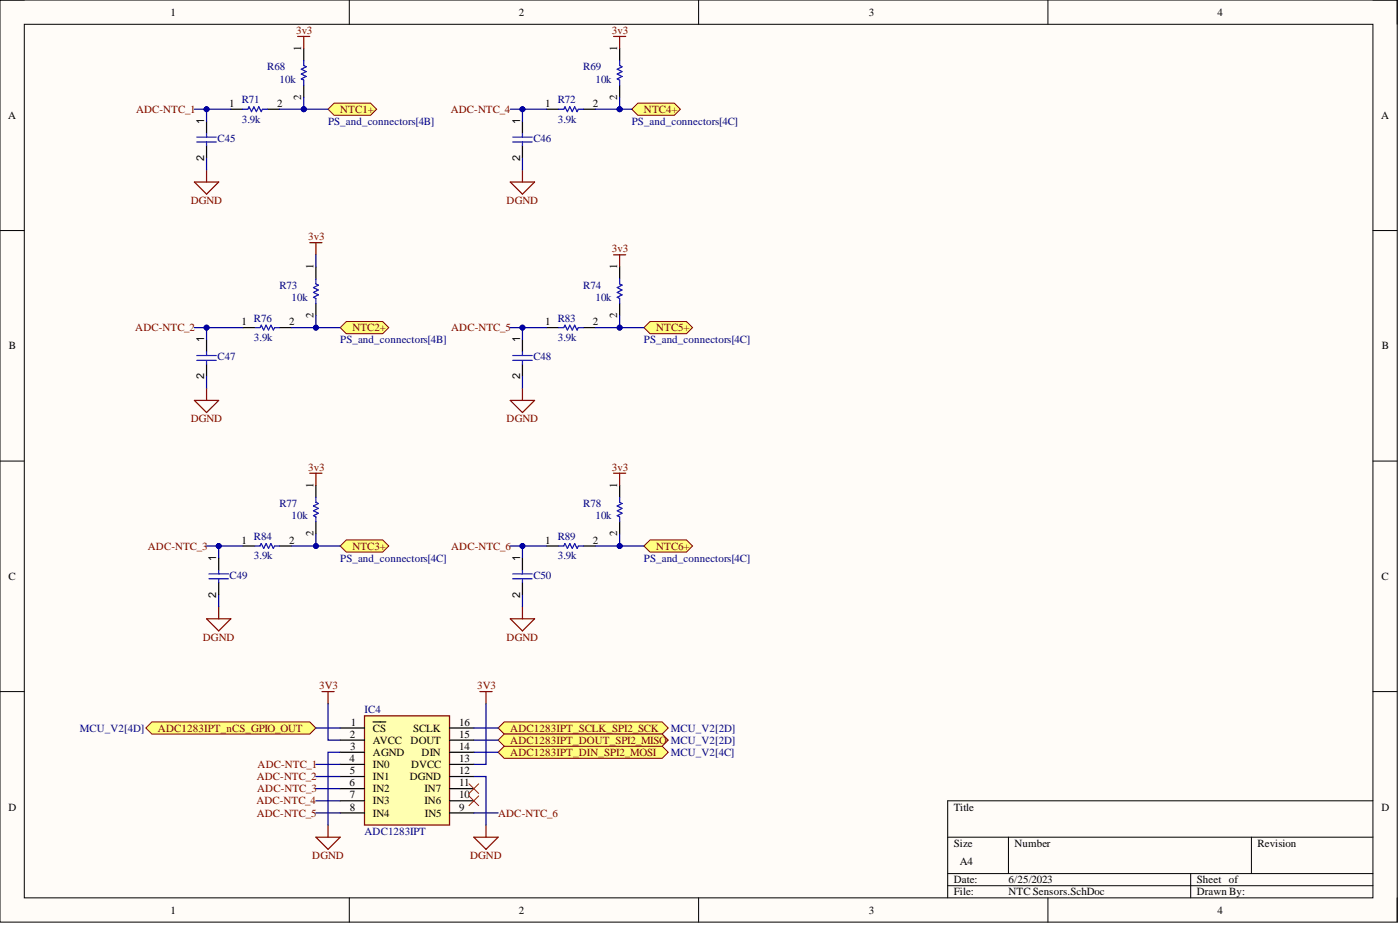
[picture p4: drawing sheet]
<svg xmlns="http://www.w3.org/2000/svg" width="292mm" height="193mm" viewBox="0 0 292 193" stroke-linecap="round" stroke-linejoin="round" font-family="sans-serif">
<path d="M0 0h291.5v192.4h-291.5z" fill-rule="evenodd" fill="#fffcf8"/>
<path d="M0 0h291.5v192.4h-291.5z" fill="none" stroke="#000" stroke-width=".21"/>
<path d="M5.1 5.1h281.4v182.2h-281.4z" fill-rule="evenodd" fill="#fffcf8"/>
<g fill="none" stroke="#000" stroke-width=".21">
<path d="M0 0h5.1M5.1 5.1h281.4v182.2h-281.4zM72.9 0v5.1M145.8 0v5.1M218.6 0v5.1M286.5 0h5v5.1M0 48.1h5.1M286.5 48.1h5M0 96.2h5.1M286.5 96.2h5M0 144.3h5.1M286.5 144.3h5"/>
<path d="M197.7 174.7h88.8M210.4 174.7v7.5M261.1 174.7v7.5M286.5 167.1h-88.8v20.2M72.9 187.3v5.1M145.8 187.3v5.1M197.7 182.2h88.8M197.7 184.8h88.8M218.6 187.3v5.1M248.4 182.2v5.1M291.5 187.3v5.1"/>
</g>
<path d="M62.1 7.6h2.5M63.4 7.6v2.5M40.6 38h5l-2.5 2.5zM43.1 35.4v2.6" fill="none" stroke="#800000" stroke-width=".25"/>
<path d="M63.4 10.1v2.6M63.4 17.7v2.6" fill="none" stroke="#000" stroke-width=".25"/>
<path d="M63.4 12.7v1l.5 .2-1 .5 1 .5-1 .5 1 .6-1 .5 .5 .2v1" fill="none" stroke="#00f" stroke-width=".25"/>
<path d="M68.4 22.8l1.3-1.3h7.6l1.3 1.3-1.3 1.3h-7.6z" fill-rule="evenodd" fill="#ffff80"/>
<path d="M68.4 22.8l1.3-1.3h7.6l1.3 1.3-1.3 1.3h-7.6z" fill="none" stroke="#800000" stroke-width=".21"/>
<path d="M64.6 50.6h2.6M65.9 50.6v2.6M40.6 83.5h5l-2.5 2.6zM43.1 81v2.5" fill="none" stroke="#800000" stroke-width=".25"/>
<path d="M65.9 55.7v2.5M65.9 63.3v2.5" fill="none" stroke="#000" stroke-width=".25"/>
<path d="M65.9 58.2v1l.5 .3-1 .5 1 .5-1 .5 1 .5-1 .5 .5 .3v1" fill="none" stroke="#00f" stroke-width=".25"/>
<path d="M71 68.3l1.2-1.2h7.7l1.2 1.2-1.2 1.3h-7.7z" fill-rule="evenodd" fill="#ffff80"/>
<path d="M71 68.3l1.2-1.2h7.7l1.2 1.2-1.2 1.3h-7.7z" fill="none" stroke="#800000" stroke-width=".21"/>
<path d="M128 7.6h2.6M129.3 7.6v2.5M106.5 38h5l-2.5 2.5zM109 35.4v2.6" fill="none" stroke="#800000" stroke-width=".25"/>
<path d="M129.3 10.1v2.6M129.3 17.7v2.6" fill="none" stroke="#000" stroke-width=".25"/>
<path d="M129.3 12.7v1l.5 .2-1 .5 1 .5-1 .5 1 .6-1 .5 .5 .2v1" fill="none" stroke="#00f" stroke-width=".25"/>
<path d="M131.8 22.8l1.3-1.3h7.6l1.3 1.3-1.3 1.3h-7.6z" fill-rule="evenodd" fill="#ffff80"/>
<path d="M131.8 22.8l1.3-1.3h7.6l1.3 1.3-1.3 1.3h-7.6z" fill="none" stroke="#800000" stroke-width=".21"/>
<path d="M128 53.2h2.6M129.3 53.2v2.5M106.5 83.5h5l-2.5 2.6zM109 81v2.5" fill="none" stroke="#800000" stroke-width=".25"/>
<path d="M129.3 55.7v2.5M129.3 63.3v2.5" fill="none" stroke="#000" stroke-width=".25"/>
<path d="M129.3 58.2v1l.5 .3-1 .5 1 .5-1 .5 1 .5-1 .5 .5 .3v1" fill="none" stroke="#00f" stroke-width=".25"/>
<path d="M134.4 68.3l1.2-1.2h7.6l1.3 1.2-1.3 1.3h-7.6z" fill-rule="evenodd" fill="#ffff80"/>
<path d="M134.4 68.3l1.2-1.2h7.6l1.3 1.2-1.3 1.3h-7.6z" fill="none" stroke="#800000" stroke-width=".21"/>
<path d="M64.6 98.7h2.6M65.9 98.7v2.6M43.1 129.1h5.1l-2.6 2.5zM45.6 126.6v2.5" fill="none" stroke="#800000" stroke-width=".25"/>
<path d="M65.9 101.3v2.5M65.9 108.8v2.6" fill="none" stroke="#000" stroke-width=".25"/>
<path d="M65.9 103.8v1l.5 .2-1 .6 1 .5-1 .5 1 .5-1 .5 .5 .2v1" fill="none" stroke="#00f" stroke-width=".25"/>
<path d="M71 113.9l1.2-1.3h7.7l1.2 1.3-1.2 1.3h-7.7z" fill-rule="evenodd" fill="#ffff80"/>
<path d="M71 113.9l1.2-1.3h7.7l1.2 1.3-1.2 1.3h-7.7z" fill="none" stroke="#800000" stroke-width=".21"/>
<path d="M128 98.7h2.6M129.3 98.7v2.6M106.5 129.1h5l-2.5 2.5zM109 126.6v2.5" fill="none" stroke="#800000" stroke-width=".25"/>
<path d="M129.3 101.3v2.5M129.3 108.8v2.6" fill="none" stroke="#000" stroke-width=".25"/>
<path d="M129.3 103.8v1l.5 .2-1 .6 1 .5-1 .5 1 .5-1 .5 .5 .2v1" fill="none" stroke="#00f" stroke-width=".25"/>
<path d="M134.4 113.9l1.2-1.3h7.6l1.3 1.3-1.3 1.3h-7.6z" fill-rule="evenodd" fill="#ffff80"/>
<path d="M134.4 113.9l1.2-1.3h7.6l1.3 1.3-1.3 1.3h-7.6z" fill="none" stroke="#800000" stroke-width=".21"/>
<path d="M76 149.3h17.8v22.8h-17.8z" fill-rule="evenodd" fill="#ffffb0"/>
<path d="M67.2 144.3h2.5M68.4 144.3v2.5M76 149.3h17.8v22.8h-17.8zM100.1 144.3h2.6M101.4 144.3v2.5M65.9 174.7h5.1l-2.6 2.5zM68.4 172.1v2.6M98.9 174.7h5l-2.5 2.5zM101.4 172.1v2.6" fill="none" stroke="#800000" stroke-width=".25"/>
<g fill="none" stroke="#000" stroke-width=".25">
<path d="M71 151.9h5M71 154.4h5M71 156.9h5M71 159.5h5M77.8 150.6h2.7M93.8 151.9h5.1M93.8 154.4h5.1M93.8 156.9h5.1M93.8 159.5h5.1M71 162h5M71 164.5h5M71 167.1h5"/>
<path d="M71 169.6h5M93.8 162h5.1M93.8 164.5h5.1M93.8 167.1h5.1M93.8 169.6h5.1"/>
</g>
<path d="M97.8 163.5l2.1 2M97.8 166l2.1 2.1M99.9 163.5l-2.1 2M99.9 166l-2.1 2.1" fill="none" stroke="#f00" stroke-width=".21"/>
<path d="M103.9 156.9l1.3-1.2h33l1.2 1.2-1.2 1.3h-33z" fill-rule="evenodd" fill="#ffff80"/>
<path d="M103.9 156.9l1.3-1.2h33l1.2 1.2-1.2 1.3h-33z" fill="none" stroke="#800000" stroke-width=".21"/>
<path d="M30.4 151.9l1.3-1.3h32.9l1.3 1.3-1.3 1.2h-32.9z" fill-rule="evenodd" fill="#ffff80"/>
<path d="M30.4 151.9l1.3-1.3h32.9l1.3 1.3-1.3 1.2h-32.9z" fill="none" stroke="#800000" stroke-width=".21"/>
<path d="M103.9 151.9l1.3-1.3h33l1.2 1.3-1.2 1.2h-33z" fill-rule="evenodd" fill="#ffff80"/>
<path d="M103.9 151.9l1.3-1.3h33l1.2 1.3-1.2 1.2h-33z" fill="none" stroke="#800000" stroke-width=".21"/>
<path d="M103.9 154.4l1.3-1.3h33l1.2 1.3-1.2 1.3h-33z" fill-rule="evenodd" fill="#ffff80"/>
<path d="M103.9 154.4l1.3-1.3h33l1.2 1.3-1.2 1.3h-33z" fill="none" stroke="#800000" stroke-width=".21"/>
<g fill="none" stroke="#000" stroke-width=".25">
<path d="M43.1 25.3v2.5M43.1 30.4v2.5M48.2 22.8h2.5M55.8 22.8h2.5M109 25.3v2.5M109 30.4v2.5M114.1 22.8h2.5M121.7 22.8h2.5M43.1 70.9v2.5M43.1 75.9v2.6M50.7 68.3h2.5M58.3 68.3h2.5"/>
<path d="M109 70.9v2.5M109 75.9v2.6M114.1 68.3h2.5M121.7 68.3h2.5M50.7 113.9h2.5M58.3 113.9h2.5M114.1 113.9h2.5M121.7 113.9h2.5"/>
</g>
<g fill="none" stroke="#00f" stroke-width=".25">
<path d="M41.1 29.6h4M41.1 28.6h4M43.1 27.8v.8M43.1 29.6v.8M50.7 22.8h1l.3-.5 .5 1 .5-1 .5 1 .5-1 .5 1 .3-.5h1M107 29.6h4M107 28.6h4M109 27.8v.8M109 29.6v.8M116.6 22.8h1l.3-.5 .5 1 .5-1 .5 1 .5-1 .5 1 .3-.5h1M41.1 75.2h4M41.1 74.2h4"/>
<path d="M43.1 73.4v.8M43.1 75.2v.7M53.2 68.3h1l.3-.5 .5 1.1 .5-1.1 .5 1.1 .5-1.1 .5 1.1 .3-.6h1M107 75.2h4M107 74.2h4M109 73.4v.8M109 75.2v.7M116.6 68.3h1l.3-.5 .5 1.1 .5-1.1 .5 1.1 .5-1.1 .5 1.1 .3-.6h1M53.2 113.9h1l.3-.5 .5 1 .5-1 .5 1 .5-1 .5 1 .3-.5h1M116.6 113.9h1l.3-.5 .5 1 .5-1 .5 1 .5-1 .5 1 .3-.5h1"/>
</g>
<path d="M43.1 22.8v2.5M43.1 32.9v2.5" fill="none" stroke="#000080" stroke-width=".25"/>
<circle cx="43.1" cy="22.8" r=".51" fill="#000080"/>
<circle cx="43.1" cy="22.8" r=".51" fill="none" stroke="#000080" stroke-width=".21"/>
<path d="M65.9 53.2v2.5M43.1 78.5v2.5M109 68.3v2.6M109 78.5v2.5" fill="none" stroke="#000080" stroke-width=".25"/>
<circle cx="109" cy="68.3" r=".51" fill="#000080"/>
<circle cx="109" cy="68.3" r=".51" fill="none" stroke="#000080" stroke-width=".21"/>
<path d="M45.6 113.9v2.5M45.6 124v2.6" fill="none" stroke="#000080" stroke-width=".25"/>
<circle cx="45.6" cy="113.9" r=".51" fill="#000080"/>
<circle cx="45.6" cy="113.9" r=".51" fill="none" stroke="#000080" stroke-width=".21"/>
<path d="M109 113.9v2.5M109 124v2.6" fill="none" stroke="#000080" stroke-width=".25"/>
<circle cx="109" cy="113.9" r=".51" fill="#000080"/>
<circle cx="109" cy="113.9" r=".51" fill="none" stroke="#000080" stroke-width=".21"/>
<path d="M106.5 68.3h7.6" fill="none" stroke="#000080" stroke-width=".25"/>
<circle cx="109" cy="68.3" r=".51" fill="#000080"/>
<circle cx="109" cy="68.3" r=".51" fill="none" stroke="#000080" stroke-width=".21"/>
<path d="M106.5 22.8h7.6" fill="none" stroke="#000080" stroke-width=".25"/>
<circle cx="109" cy="22.8" r=".51" fill="#000080"/>
<circle cx="109" cy="22.8" r=".51" fill="none" stroke="#000080" stroke-width=".21"/>
<path d="M63.4 22.8h5" fill="none" stroke="#000080" stroke-width=".25"/>
<circle cx="63.4" cy="22.8" r=".51" fill="#000080"/>
<circle cx="63.4" cy="22.8" r=".51" fill="none" stroke="#000080" stroke-width=".21"/>
<path d="M43.1 113.9h7.6" fill="none" stroke="#000080" stroke-width=".25"/>
<circle cx="45.6" cy="113.9" r=".51" fill="#000080"/>
<circle cx="45.6" cy="113.9" r=".51" fill="none" stroke="#000080" stroke-width=".21"/>
<path d="M50.7 68.3h-7.6v2.6" fill="none" stroke="#000080" stroke-width=".25"/>
<circle cx="43.1" cy="68.3" r=".51" fill="#000080"/>
<circle cx="43.1" cy="68.3" r=".51" fill="none" stroke="#000080" stroke-width=".21"/>
<path d="M40.6 68.3h2.5" fill="none" stroke="#000080" stroke-width=".25"/>
<circle cx="43.1" cy="68.3" r=".51" fill="#000080"/>
<circle cx="43.1" cy="68.3" r=".51" fill="none" stroke="#000080" stroke-width=".21"/>
<path d="M129.3 20.3v2.5" fill="none" stroke="#000080" stroke-width=".25"/>
<circle cx="129.3" cy="22.8" r=".51" fill="#000080"/>
<circle cx="129.3" cy="22.8" r=".51" fill="none" stroke="#000080" stroke-width=".21"/>
<path d="M129.3 65.8v2.5" fill="none" stroke="#000080" stroke-width=".25"/>
<circle cx="129.3" cy="68.3" r=".51" fill="#000080"/>
<circle cx="129.3" cy="68.3" r=".51" fill="none" stroke="#000080" stroke-width=".21"/>
<path d="M124.2 68.3h10.2" fill="none" stroke="#000080" stroke-width=".25"/>
<circle cx="129.3" cy="68.3" r=".51" fill="#000080"/>
<circle cx="129.3" cy="68.3" r=".51" fill="none" stroke="#000080" stroke-width=".21"/>
<path d="M129.3 111.4v2.5" fill="none" stroke="#000080" stroke-width=".25"/>
<circle cx="129.3" cy="113.9" r=".51" fill="#000080"/>
<circle cx="129.3" cy="113.9" r=".51" fill="none" stroke="#000080" stroke-width=".21"/>
<path d="M65.9 65.8v2.5" fill="none" stroke="#000080" stroke-width=".25"/>
<circle cx="65.9" cy="68.3" r=".51" fill="#000080"/>
<circle cx="65.9" cy="68.3" r=".51" fill="none" stroke="#000080" stroke-width=".21"/>
<path d="M60.8 68.3h10.2" fill="none" stroke="#000080" stroke-width=".25"/>
<circle cx="65.9" cy="68.3" r=".51" fill="#000080"/>
<circle cx="65.9" cy="68.3" r=".51" fill="none" stroke="#000080" stroke-width=".21"/>
<path d="M106.5 113.9h7.6" fill="none" stroke="#000080" stroke-width=".25"/>
<circle cx="109" cy="113.9" r=".51" fill="#000080"/>
<circle cx="109" cy="113.9" r=".51" fill="none" stroke="#000080" stroke-width=".21"/>
<path d="M124.2 113.9h10.2" fill="none" stroke="#000080" stroke-width=".25"/>
<circle cx="129.3" cy="113.9" r=".51" fill="#000080"/>
<circle cx="129.3" cy="113.9" r=".51" fill="none" stroke="#000080" stroke-width=".21"/>
<path d="M63.4 20.3v2.5" fill="none" stroke="#000080" stroke-width=".25"/>
<circle cx="63.4" cy="22.8" r=".51" fill="#000080"/>
<circle cx="63.4" cy="22.8" r=".51" fill="none" stroke="#000080" stroke-width=".21"/>
<path d="M129.3 22.8h2.5" fill="none" stroke="#000080" stroke-width=".25"/>
<circle cx="129.3" cy="22.8" r=".51" fill="#000080"/>
<circle cx="129.3" cy="22.8" r=".51" fill="none" stroke="#000080" stroke-width=".21"/>
<g fill="none" stroke="#000080" stroke-width=".25">
<path d="M58.3 22.8h5.1M65.9 159.5h5.1M65.9 151.9h5.1M68.4 146.8v7.6h2.6M71 156.9h-2.6v15.2M98.9 156.9h5M98.9 151.9h5M98.9 154.4h5M101.4 146.8v12.7h-2.5M65.9 162h5.1M65.9 164.5h5.1M65.9 167.1h5.1"/>
<path d="M65.9 169.6h5.1M98.9 162h2.5v10.1M98.9 169.6h5"/>
</g>
<circle cx="63.4" cy="22.8" r=".51" fill="#000080"/>
<circle cx="63.4" cy="22.8" r=".51" fill="none" stroke="#000080" stroke-width=".21"/>
<path d="M40.6 22.8h7.6" fill="none" stroke="#000080" stroke-width=".25"/>
<circle cx="43.1" cy="22.8" r=".51" fill="#000080"/>
<circle cx="43.1" cy="22.8" r=".51" fill="none" stroke="#000080" stroke-width=".21"/>
<path d="M65.9 111.4v2.5h5.1" fill="none" stroke="#000080" stroke-width=".25"/>
<circle cx="65.9" cy="113.9" r=".51" fill="#000080"/>
<circle cx="65.9" cy="113.9" r=".51" fill="none" stroke="#000080" stroke-width=".21"/>
<path d="M60.8 113.9h5.1" fill="none" stroke="#000080" stroke-width=".25"/>
<circle cx="65.9" cy="113.9" r=".51" fill="#000080"/>
<circle cx="65.9" cy="113.9" r=".51" fill="none" stroke="#000080" stroke-width=".21"/>
<path d="M124.2 22.8h5.1" fill="none" stroke="#000080" stroke-width=".25"/>
<circle cx="129.3" cy="22.8" r=".51" fill="#000080"/>
<circle cx="129.3" cy="22.8" r=".51" fill="none" stroke="#000080" stroke-width=".21"/>
<path d="M109 22.8v2.5M109 32.9v2.5" fill="none" stroke="#000080" stroke-width=".25"/>
<circle cx="109" cy="22.8" r=".51" fill="#000080"/>
<circle cx="109" cy="22.8" r=".51" fill="none" stroke="#000080" stroke-width=".21"/>
<path d="M45.6 116.4v2.6M109 116.4v2.6M45.6 121.5v2.5M109 121.5v2.5" fill="none" stroke="#000" stroke-width=".25"/>
<path d="M43.6 119.7h4.1M45.6 119v.7M107 119.7h4M109 119v.7M43.6 120.7h4.1M45.6 120.7v.8M107 120.7h4M109 120.7v.8" fill="none" stroke="#00f" stroke-width=".25"/>
<g font-size="2.3">
<text x="35.6" y="3.3">1</text>
<text x="108.2" y="3.3">2</text>
<text x="181.3" y="3.3">3</text>
<text x="254" y="3.3">4</text>
<text x="62.9" y="10.6" transform="rotate(-90 62.9 10.6)">1</text>
<text x="128.8" y="10.6" transform="rotate(-90 128.8 10.6)">1</text>
<text x="47.8" y="22.3">1</text>
<text x="57.8" y="22.3">2</text>
<text x="62.9" y="20.8" transform="rotate(-90 62.9 20.8)">2</text>
<text x="113.7" y="22.3">1</text>
<text x="123.7" y="22.3">2</text>
<text x="128.8" y="20.8" transform="rotate(-90 128.8 20.8)">2</text>
<text x="1.7" y="24.8">A</text>
<text x="42.6" y="25.8" transform="rotate(-90 42.6 25.8)">1</text>
<text x="108.5" y="25.8" transform="rotate(-90 108.5 25.8)">1</text>
<text x="288.1" y="24.8">A</text>
<text x="42.6" y="33.6" transform="rotate(-90 42.6 33.6)">2</text>
<text x="108.5" y="33.6" transform="rotate(-90 108.5 33.6)">2</text>
<text x="65.4" y="56.2" transform="rotate(-90 65.4 56.2)">1</text>
<text x="128.8" y="56.2" transform="rotate(-90 128.8 56.2)">1</text>
<text x="42.6" y="71.4" transform="rotate(-90 42.6 71.4)">1</text>
<text x="50.4" y="67.8">1</text>
<text x="60.3" y="67.8">2</text>
<text x="65.4" y="66.3" transform="rotate(-90 65.4 66.3)">2</text>
<text x="108.5" y="71.4" transform="rotate(-90 108.5 71.4)">1</text>
<text x="113.7" y="67.8">1</text>
<text x="123.7" y="67.8">2</text>
<text x="128.8" y="66.3" transform="rotate(-90 128.8 66.3)">2</text>
<text x="1.9" y="72.9">B</text>
<text x="288.3" y="72.9">B</text>
<text x="42.6" y="79.1" transform="rotate(-90 42.6 79.1)">2</text>
<text x="108.5" y="79.1" transform="rotate(-90 108.5 79.1)">2</text>
<text x="65.4" y="101.8" transform="rotate(-90 65.4 101.8)">1</text>
<text x="128.8" y="101.8" transform="rotate(-90 128.8 101.8)">1</text>
<text x="50.4" y="113.4">1</text>
<text x="60.3" y="113.4">2</text>
<text x="65.4" y="111.9" transform="rotate(-90 65.4 111.9)">2</text>
<text x="113.7" y="113.4">1</text>
<text x="123.7" y="113.4">2</text>
<text x="128.8" y="111.9" transform="rotate(-90 128.8 111.9)">2</text>
<text x="45.1" y="116.9" transform="rotate(-90 45.1 116.9)">1</text>
<text x="108.5" y="116.9" transform="rotate(-90 108.5 116.9)">1</text>
<text x="1.8" y="121">C</text>
<text x="45.1" y="124.7" transform="rotate(-90 45.1 124.7)">2</text>
<text x="108.5" y="124.7" transform="rotate(-90 108.5 124.7)">2</text>
<text x="288.2" y="121">C</text>
<text x="73" y="153.9">2</text>
<text x="73.2" y="151.4">1</text>
<text x="77.8" y="152.6">CS</text>
<text x="77.8" y="155.2">AVCC</text>
<text x="85.7" y="155.2">DOUT</text>
<text x="86.2" y="152.6">SCLK</text>
<text x="95.8" y="151.4">16</text>
<text x="95.8" y="153.9">15</text>
<text x="72.9" y="159">4</text>
<text x="73" y="161.5">5</text>
<text x="73.1" y="156.4">3</text>
<text x="77.8" y="157.7">AGND</text>
<text x="77.8" y="160.2">IN0</text>
<text x="85.8" y="160.2">DVCC</text>
<text x="88" y="157.7">DIN</text>
<text x="95.8" y="156.4">14</text>
<text x="95.8" y="159">13</text>
<text x="95.8" y="161.5">12</text>
<text x="72.9" y="164">6</text>
<text x="73" y="166.6">7</text>
<text x="77.8" y="162.8">IN1</text>
<text x="77.8" y="165.3">IN2</text>
<text x="77.8" y="167.8">IN3</text>
<text x="85.5" y="162.8">DGND</text>
<text x="88.6" y="165.3">IN7</text>
<text x="88.6" y="167.8">IN6</text>
<text x="95.8" y="164">11</text>
<text x="95.8" y="166.6">10</text>
<text x="1.8" y="169.1">D</text>
<text x="73" y="169.1">8</text>
<text x="77.8" y="170.3">IN4</text>
<text x="88.6" y="170.3">IN5</text>
<text x="95.8" y="169.1">9</text>
<text x="199" y="169.1">Title</text>
<text x="288.2" y="169.1">D</text>
<text x="199" y="176.7">Size</text>
<text x="211.7" y="176.7">Number</text>
<text x="262.4" y="176.7">Revision</text>
<text x="199" y="184.3">Date:</text>
<text x="200.3" y="180.5">A4</text>
<text x="210.4" y="184.3">6/25/2023</text>
<text x="249.7" y="184.3">Sheet of</text>
<text x="35.6" y="190.6">1</text>
<text x="108.2" y="190.6">2</text>
<text x="181.3" y="190.6">3</text>
<text x="199" y="186.8">File:</text>
<text x="210.4" y="186.8">NTC Sensors.SchDoc</text>
<text x="249.7" y="186.8">Drawn By:</text>
<text x="254" y="190.6">4</text>
</g>
<g font-size="2.3" fill="#800000">
<text x="61.8" y="7.1">3v3</text>
<text x="127.7" y="7.1">3v3</text>
<text x="28.4" y="23.5">ADC-NTC_1</text>
<text x="71" y="23.5">NTC1+</text>
<text x="94" y="23.5">ADC-NTC_4</text>
<text x="134.4" y="23.5">NTC4+</text>
<text x="39.8" y="42.5">DGND</text>
<text x="105.7" y="42.5">DGND</text>
<text x="64.3" y="50.1">3v3</text>
<text x="127.7" y="52.7">3v3</text>
<text x="28.2" y="69.1">ADC-NTC_2</text>
<text x="73.5" y="69.1">NTC2+</text>
<text x="94.1" y="69.1">ADC-NTC_5</text>
<text x="136.9" y="69.1">NTC5+</text>
<text x="39.8" y="88.1">DGND</text>
<text x="105.7" y="88.1">DGND</text>
<text x="64.3" y="98.2">3v3</text>
<text x="127.7" y="98.2">3v3</text>
<text x="30.8" y="114.7">ADC-NTC_3</text>
<text x="73.5" y="114.7">NTC3+</text>
<text x="94.1" y="114.7">ADC-NTC_6</text>
<text x="136.9" y="114.7">NTC6+</text>
<text x="42.3" y="133.6">DGND</text>
<text x="105.7" y="133.6">DGND</text>
<text x="66.6" y="143.8">3V3</text>
<text x="99.5" y="143.8">3V3</text>
<text x="33" y="152.6">ADC1283IPT_nCS_GPIO_OUT</text>
<text x="106.5" y="152.6">ADC1283IPT_SCLK_SPI2_SCK</text>
<text x="106.5" y="155.2">ADC1283IPT_DOUT_SPI2_MISO MCU_V2[2D]</text>
<text x="53.7" y="160.2">ADC-NTC_1</text>
<text x="106.5" y="157.7">ADC1283IPT_DIN_SPI2_MOSI</text>
<text x="53.5" y="167.8">ADC-NTC_4</text>
<text x="53.6" y="162.8">ADC-NTC_2</text>
<text x="53.7" y="165.3">ADC-NTC_3</text>
<text x="53.6" y="170.3">ADC-NTC_5</text>
<text x="103.9" y="170.3">ADC-NTC_6</text>
<text x="65.1" y="179.2">DGND</text>
<text x="98.1" y="179.2">DGND</text>
</g>
<g font-size="2.3" fill="#000080">
<text x="55.8" y="14.7">R68</text>
<text x="58.3" y="17.2">10k</text>
<text x="121.7" y="14.7">R69</text>
<text x="124.2" y="17.2">10k</text>
<text x="50.4" y="21.5">R71</text>
<text x="116.4" y="21.5">R72</text>
<text x="45.4" y="29.6">C45</text>
<text x="50.4" y="25.6">3.9k</text>
<text x="68.4" y="26.1">PS_and_connectors[4B]</text>
<text x="111.3" y="29.6">C46</text>
<text x="116.4" y="25.6">3.9k</text>
<text x="131.8" y="26.1">PS_and_connectors[4C]</text>
<text x="58.3" y="60.2">R73</text>
<text x="60.8" y="62.8">10k</text>
<text x="121.7" y="60.2">R74</text>
<text x="124.2" y="62.8">10k</text>
<text x="53" y="67.1">R76</text>
<text x="53" y="71.1">3.9k</text>
<text x="71" y="71.6">PS_and_connectors[4B]</text>
<text x="116.4" y="67.1">R83</text>
<text x="116.4" y="71.1">3.9k</text>
<text x="134.4" y="71.6">PS_and_connectors[4C]</text>
<text x="45.4" y="75.2">C47</text>
<text x="111.3" y="75.2">C48</text>
<text x="58.3" y="105.8">R77</text>
<text x="121.7" y="105.8">R78</text>
<text x="53" y="112.6">R84</text>
<text x="60.8" y="108.3">10k</text>
<text x="116.4" y="112.6">R89</text>
<text x="124.2" y="108.3">10k</text>
<text x="53" y="116.7">3.9k</text>
<text x="71" y="117.2">PS_and_connectors[4C]</text>
<text x="116.4" y="116.7">3.9k</text>
<text x="134.4" y="117.2">PS_and_connectors[4C]</text>
<text x="47.9" y="120.7">C49</text>
<text x="111.3" y="120.7">C50</text>
<text x="76" y="148.8">IC4</text>
<text x="16.6" y="152.6">MCU_V2[4D]</text>
<text x="139.9" y="152.6">MCU_V2[2D]</text>
<text x="139.9" y="157.7">MCU_V2[4C]</text>
<text x="76" y="174.1">ADC1283IPT</text>
</g>
</svg>
